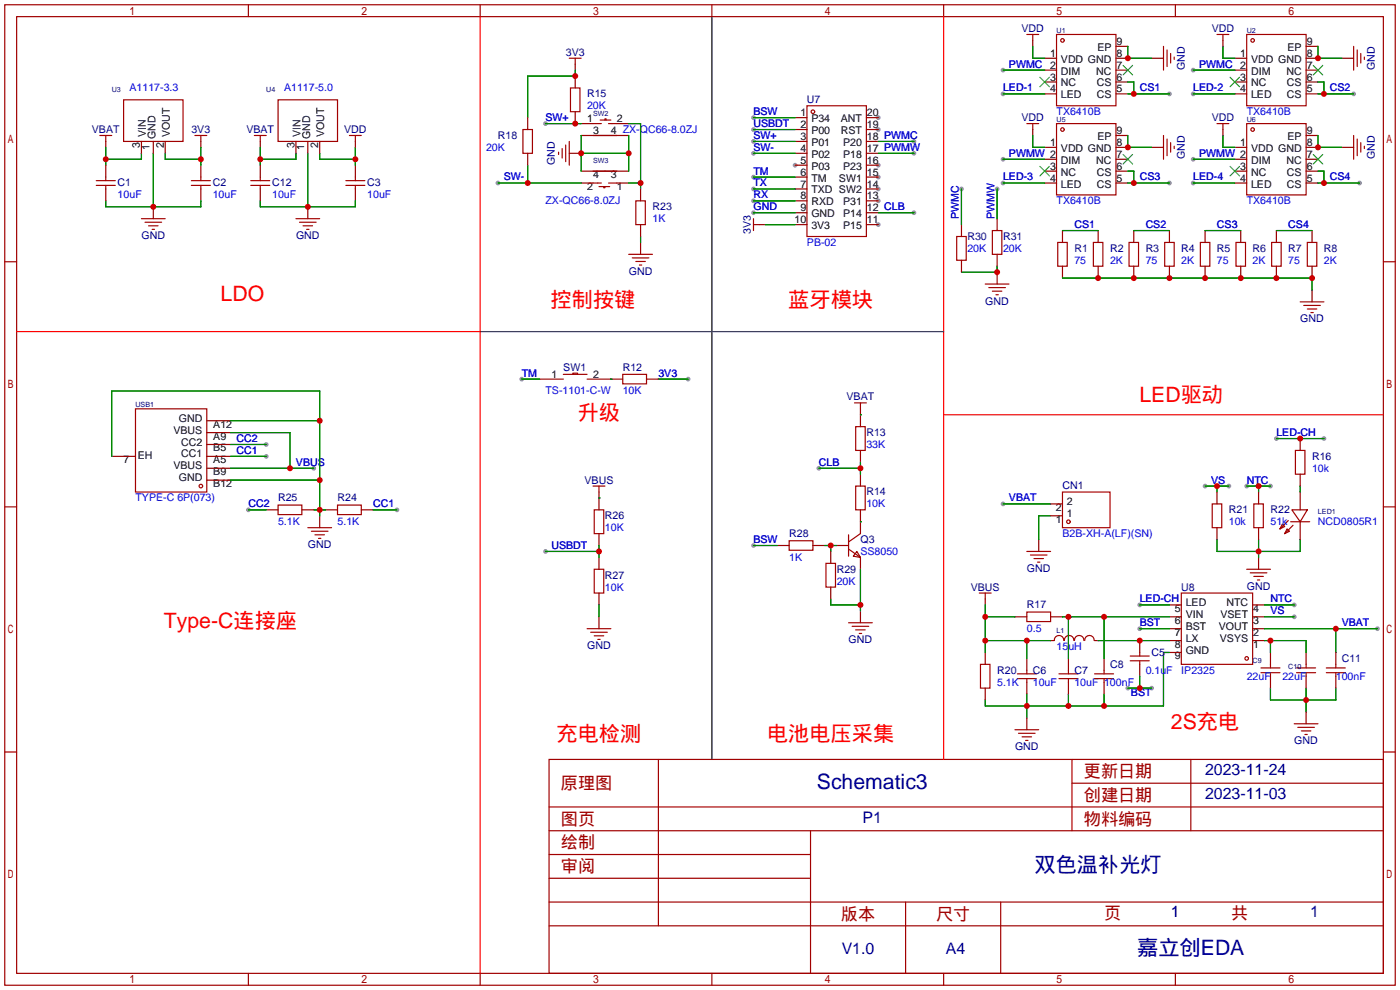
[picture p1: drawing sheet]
<svg xmlns="http://www.w3.org/2000/svg" width="299mm" height="212mm" viewBox="0 0 299 212" stroke-linecap="round" stroke-linejoin="round" font-family="sans-serif">
<g fill="#999">
<circle cx="169.9" cy="35.3" r=".51"/>
<circle cx="187.7" cy="48" r=".51"/>
<circle cx="187.7" cy="42.9" r=".51"/>
<circle cx="187.7" cy="40.4" r=".51"/>
<circle cx="187.7" cy="37.8" r=".51"/>
<circle cx="187.7" cy="35.3" r=".51"/>
<circle cx="187.7" cy="27.7" r=".51"/>
<circle cx="187.7" cy="25.1" r=".51"/>
<circle cx="214.4" cy="15" r=".51"/>
<circle cx="214.4" cy="20.1" r=".51"/>
<circle cx="249.9" cy="20.1" r=".51"/>
<circle cx="255" cy="15" r=".51"/>
<circle cx="255" cy="20.1" r=".51"/>
<circle cx="289.3" cy="20.1" r=".51"/>
<circle cx="214.4" cy="34" r=".51"/>
<circle cx="214.4" cy="39.1" r=".51"/>
<circle cx="249.9" cy="39.1" r=".51"/>
<circle cx="255" cy="34" r=".51"/>
<circle cx="255" cy="39.1" r=".51"/>
<circle cx="290.6" cy="39.1" r=".51"/>
<circle cx="276.6" cy="129.3" r=".51"/>
<circle cx="276.6" cy="131.8" r=".51"/>
<circle cx="294.4" cy="134.4" r=".51"/>
<circle cx="266.4" cy="103.9" r=".51"/>
<circle cx="271.5" cy="103.9" r=".51"/>
<circle cx="257.6" cy="103.9" r=".51"/>
<circle cx="262.6" cy="103.9" r=".51"/>
<circle cx="243.6" cy="129.3" r=".51"/>
<circle cx="243.6" cy="134.4" r=".51"/>
<circle cx="241" cy="147.1" r=".51"/>
<circle cx="246.1" cy="147.1" r=".51"/>
<circle cx="272.8" cy="93.7" r=".51"/>
<circle cx="283" cy="93.7" r=".51"/>
<circle cx="67.1" cy="100.1" r=".51"/>
<circle cx="161" cy="40.4" r=".51"/>
<circle cx="161" cy="42.9" r=".51"/>
<circle cx="161" cy="45.5" r=".51"/>
<circle cx="161" cy="37.8" r=".51"/>
<circle cx="111.5" cy="81" r=".51"/>
<circle cx="147.1" cy="81" r=".51"/>
<circle cx="195.3" cy="45.5" r=".51"/>
<circle cx="195.3" cy="32.8" r=".51"/>
<circle cx="195.3" cy="30.2" r=".51"/>
<circle cx="175" cy="100.1" r=".51"/>
<circle cx="161" cy="27.7" r=".51"/>
<circle cx="161" cy="30.2" r=".51"/>
<circle cx="161" cy="32.8" r=".51"/>
<circle cx="106.4" cy="39.1" r=".51"/>
<circle cx="116.6" cy="26.4" r=".51"/>
<circle cx="214.4" cy="107.7" r=".51"/>
<circle cx="161" cy="25.1" r=".51"/>
<circle cx="56.9" cy="95" r=".51"/>
<circle cx="56.9" cy="97.5" r=".51"/>
<circle cx="84.8" cy="109" r=".51"/>
<circle cx="116.6" cy="117.9" r=".51"/>
<circle cx="161" cy="116.6" r=".51"/>
<circle cx="53.1" cy="109" r=".51"/>
<circle cx="213.1" cy="40.4" r=".51"/>
<circle cx="205.5" cy="40.4" r=".51"/>
</g>
<g fill="none" stroke="#a10000" stroke-width=".25">
<path d="M1 1h297.2v209.6h-297.2zM3.6 3.6h292.1v204.4h-292.1zM53.1 1v2.6M102.6 1v2.6M121.7 12.4h2.5M121.9 18.8h2.1v5.1h-2.1zM122.9 12.4v1.3M152.1 1v2.6M201.7 1v2.6M219.5 7.4h2.5M220.7 7.4v1.2M225.8 7.4h12.7v15.2h-12.7z"/>
<path d="M248.7 9.9v5.1M249.4 10.7v3.5M250.2 11.4v2.1M251 12.2v.5M251.2 1v2.6M260.1 7.4h2.5M261.4 7.4v1.2M266.4 7.4h12.7v15.2h-12.7zM289.3 9.9v5.1M290.1 10.7v3.5M290.8 11.4v2.1M291.6 12.2v.5"/>
<path d="M20.6 39.6h4M20.6 38.6h4M21.3 29h2.6M22.6 29v1.2M22.6 37.8v.8M22.6 39.6v.8M26.4 21.3h12.7v8.9h-12.7zM40.9 39.6h4.1M40.9 38.6h4.1M41.7 29h2.5M42.9 29v1.2M42.9 37.8v.8"/>
<path d="M42.9 39.6v.8M53.6 39.6h4.1M53.6 38.6h4.1M54.4 29h2.5M55.6 29v1.2M55.6 37.8v.8M55.6 39.6v.8M59.4 21.3h12.7v8.9h-12.7zM73.9 39.6h4.1M73.9 38.6h4.1M74.7 29h2.5M75.9 29v1.2"/>
<path d="M75.9 37.8v.8M75.9 39.6v.8M111.8 27.7h2v5.1h-2zM119.4 32.5v.5M120.1 31.8v2M120.9 31v3.5M121.7 30.2v5.1M126.7 29h5.1M126.7 26.4h1.8M126.7 36.6h5.1M126.7 39.1h1.8M128 39.9h2.3"/>
<path d="M128.3 25.7h2.3M129 39.9v.2h.3v-.2M129.3 25.7v-.3h.2v.3M130 26.4h1.8M130 39.1h1.8M172.5 22.6h12.7v27.9h-12.7zM219.5 26.4h2.5M220.7 26.4v1.3M225.8 26.4h12.7v15.3h-12.7zM248.7 29v5M249.4 29.7v3.6M250.2 30.5v2"/>
<path d="M251 31.2v.6M260.1 26.4h2.5M261.4 26.4v1.3M266.4 26.4h12.7v15.3h-12.7zM289.3 29v5M290.1 29.7v3.6M290.8 30.5v2M291.6 31.2v.6M1 55.9h2.6M30.2 46.7h5.1M31 47.5h3.5M31.7 48.3h2.1"/>
<path d="M32.5 49h.5M63.2 46.7h5.1M64 47.5h3.6M64.8 48.3h2M65.5 49h.5M134.4 54.4h5M135.1 55.1h3.6M135.9 42.9h2v5.1h-2zM135.9 55.9h2M136.7 56.6h.5M161 46.7v2.6M161 48h1.3"/>
<path d="M204.5 50.5h2v5.1h-2zM212.1 49.3h2v5.1h-2zM226.1 51.8h2v5.1h-2zM233.7 51.8h2v5.1h-2zM241.3 51.8h2v5.1h-2zM248.9 51.8h2.1v5.1h-2.1zM256.5 51.8h2.1v5.1h-2.1zM264.2 51.8h2v5.1h-2zM271.8 51.8h2v5.1h-2zM279.4 51.8h2v5.1h-2zM295.7 55.9h2.5M210.6 60.7h5"/>
<path d="M211.3 61.5h3.6M212.1 62.2h2M212.9 63h.5M277.9 64.5h5.1M278.6 65.3h3.6M279.4 66h2M280.2 66.8h.5M29 87.4h15.2v17.8h-15.2zM120.4 80h5.1M122.4 80v-.2h1v.2M133.1 80h5.1v2h-5.1zM182.6 86.1h2.6"/>
<path d="M182.9 91.2h2v5.1h-2zM183.9 86.1v1.3M276.9 96.3h2v5h-2zM1 108.3h2.6M59.4 107.9h5.1v2.1h-5.1zM65.8 112.8h5.1M66.5 113.5h3.6M67.3 114.3h2M68.1 115.1h.5M72.1 107.9h5.1v2.1h-5.1zM126.7 103.9h2.6M127 109h2v5h-2z"/>
<path d="M128 103.9v1.3M168.7 115.6h5v2h-5zM181.4 117.3l2.5 1.8M181.4 114.3v4.6M182.9 103.9h2v5.1h-2zM183.1 117.9l.8 1.2-1.5-.2zM183.9 114l-2.5 1.8M219.5 117.9h5M220.2 118.6h3.6M221 119.4h2M227.1 105.2h10.1v7.6h-10.1zM259.1 107.7h2v5.1h-2z"/>
<path d="M268 107.7h2v5.1h-2zM274.1 112l.5 .5-1 .5zM275.1 113l.5 .5-1 .5zM275.3 111.3l-1.7 1.7M275.8 111.5h4.1M276.1 109h3.3l-1.5 2.5zM276.4 112.3l-1.8 1.7M295.7 108.3h2.5M125.5 134.4h5.1M126.2 135.1h3.6M127 121.7h2v5h-2zM127 135.9h2"/>
<path d="M127.8 136.7h.5M176.5 120.4h2.1v5.1h-2.1zM181.4 133.1h5M182.1 133.9h3.6M182.9 134.6h2M183.6 135.4h.5M209.3 126.7h2.5M210.6 126.7v1.3M219.5 130.8h5v2h-5zM221.7 120.1h.5M225.3 136.9a1.01 1.01 0 0 1 1-1.1 1.01 1.01 0 0 1 1.1 1.1M227.5 136.9a1.01 1.01 0 0 1 1-1.1 1.01 1.01 0 0 1 1 1.1"/>
<path d="M229.6 136.9a1.01 1.01 0 0 1 1-1.1 1.01 1.01 0 0 1 1.1 1.1M231.8 136.9a1.01 1.01 0 0 1 1-1.1 1.01 1.01 0 0 1 1 1.1M243.6 139.4v.8M252.5 126.7h15.2v15.3h-15.2zM266.4 121.7h5.1M267.2 122.4h3.6M268 123.2h2M268.7 124h.5M209.5 142h2.1v5.1h-2.1zM216.9 156h5.1M217.4 145h4.1M217.4 144h4.1"/>
<path d="M217.7 156.7h3.5M218.4 157.5h2.1M219.2 158.2h.5M219.5 143.3v.7M219.5 145v.8M226.3 145h4.1M226.3 144h4.1M228.3 143.3v.7M228.3 145v.8M233.9 145h4.1M233.9 144h4.1M236 143.3v.7"/>
<path d="M236 145v.8M241.6 140.2h4M241.6 141.2h4M243.6 141.2v.8M269.5 143.8h4.1M269.5 142.7h4.1M271.5 142v.7M271.5 143.8v.7M276.6 154.7h5.1M277.1 143.8h4.1M277.1 142.7h4.1M277.4 155.4h3.5"/>
<path d="M278.1 156.2h2.1M278.9 157h.5M279.1 142v.7M279.1 143.8v.7M283.5 143.8h4M283.5 142.7h4M285.5 142v.7M285.5 143.8v.7M1 160.7h2.6M117.3 162.3h178.4v45.7h-178.4zM117.3 177.5h178.4M117.3 172.5h178.4"/>
<path d="M140.7 162.3v35.6M173.2 177.5v30.5M229.1 162.3v15.2M229.1 167.4h66.6M254.5 162.3v15.2M295.7 160.7h2.5M117.3 182.6h55.9M117.3 197.9h178.4M117.3 192.8h178.4M117.3 187.7h55.9M193.5 192.8v15.2M213.9 192.8v15.2"/>
<path d="M53.1 208v2.6M102.6 208v2.6M152.1 208v2.6M201.7 208v2.6M251.2 208v2.6"/>
<circle cx="227.1" cy="8.6" r=".38"/>
<circle cx="267.7" cy="8.6" r=".38"/>
<circle cx="173.7" cy="23.9" r=".38"/>
<circle cx="227.1" cy="27.7" r=".38"/>
<circle cx="267.7" cy="27.7" r=".38"/>
<circle cx="42.9" cy="103.9" r=".38"/>
<circle cx="228.3" cy="111.5" r=".38"/>
<circle cx="266.4" cy="140.7" r=".38"/>
</g>
<g fill="none" stroke="#870000" stroke-width=".25">
<path d="M122.9 13.7v1.3M122.9 16.3v2.5M220.7 8.6v1.3M223.3 12.4h2.5M223.3 15h2.5M223.3 17.5h2.5M238.5 12.4h2.5M238.5 15h2.5M238.5 17.5h2.5M238.5 9.9h2.5M246.1 12.4h2.6M261.4 8.6v1.3"/>
<path d="M263.9 12.4h2.5M263.9 15h2.5M263.9 17.5h2.5M279.1 12.4h2.6M279.1 15h2.6M279.1 17.5h2.6M279.1 9.9h2.6M286.8 12.4h2.5M22.6 30.2v1.3M22.6 35.3v2.5M30.2 30.2v2.6M32.8 30.2v2.6"/>
<path d="M35.3 30.2v2.6M42.9 30.2v1.3M42.9 35.3v2.5M55.6 30.2v1.3M55.6 35.3v2.5M63.2 30.2v2.6M65.8 30.2v2.6M68.3 30.2v2.6M75.9 30.2v1.3M75.9 35.3v2.5M112.8 25.1v2.6M112.8 32.8v2.5"/>
<path d="M121.7 32.8h2.5M122.9 23.9v2.5M124.2 36.6h10.2M124.2 39.1h2.5M124.2 29h10.2M124.2 26.4h2.5M131.8 39.1h2.6M131.8 26.4h2.6M169.9 25.1h2.6M169.9 27.7h2.6M169.9 30.2h2.6M169.9 32.8h2.6"/>
<path d="M169.9 35.3h2.6M169.9 37.8h2.6M185.2 25.1h2.5M185.2 27.7h2.5M185.2 30.2h2.5M185.2 32.8h2.5M185.2 35.3h2.5M185.2 37.8h2.5M220.7 27.7v1.3M223.3 20.1h2.5M223.3 31.5h2.5M223.3 34h2.5"/>
<path d="M223.3 36.6h2.5M223.3 39.1h2.5M238.5 20.1h2.5M238.5 31.5h2.5M238.5 34h2.5M238.5 36.6h2.5M238.5 39.1h2.5M238.5 29h2.5M246.1 31.5h2.6M261.4 27.7v1.3M263.9 20.1h2.5M263.9 31.5h2.5"/>
<path d="M263.9 34h2.5M263.9 36.6h2.5M263.9 39.1h2.5M279.1 20.1h2.6M279.1 31.5h2.6M279.1 34h2.6M279.1 36.6h2.6M279.1 39.1h2.6M279.1 29h2.6M286.8 31.5h2.5M22.6 40.4v2.5M32.8 44.2v2.5"/>
<path d="M42.9 40.4v2.5M55.6 40.4v2.5M65.8 44.2v2.5M75.9 40.4v2.5M136.9 40.4v2.5M136.9 48v2.5M136.9 51.8v2.6M162.3 48h1.3M169.9 40.4h2.6M169.9 42.9h2.6M169.9 45.5h2.6M169.9 48h2.6"/>
<path d="M185.2 40.4h2.5M185.2 42.9h2.5M185.2 45.5h2.5M185.2 48h2.5M205.5 48v2.5M205.5 55.6v2.6M213.1 46.7v2.6M213.1 54.4v2.5M213.1 58.2v2.5M227.1 49.3v2.5M227.1 56.9v2.5M234.7 49.3v2.5"/>
<path d="M234.7 56.9v2.5M242.3 49.3v2.5M242.3 56.9v2.5M249.9 49.3v2.5M249.9 56.9v2.5M257.6 49.3v2.5M257.6 56.9v2.5M265.2 49.3v2.5M265.2 56.9v2.5M272.8 49.3v2.5M272.8 56.9v2.5M280.4 49.3v2.5"/>
<path d="M280.4 56.9v2.5M280.4 62v2.5M23.9 97.5h5.1M44.2 97.5h5.1M44.2 89.9h5.1M44.2 92.5h5.1M44.2 95h5.1M115.3 81h5.1M125.5 81h7.6M138.2 81h2.5M183.9 87.4v3.8M183.9 96.3v2.5"/>
<path d="M277.9 93.7v2.6M44.2 100.1h5.1M44.2 102.6h5.1M56.9 109h2.5M64.5 109h2.6M68.3 110.2v2.6M69.6 109h2.5M77.2 109h2.6M128 105.2v3.8M128 114v2.6M128 119.1v2.6M166.1 116.6h2.6"/>
<path d="M173.7 116.6h2.6M177.5 117.9v2.5M178.8 116.6h2.6M183.9 101.3v2.6M183.9 109v5M183.9 119.1v2.6M222 115.3v2.6M224.5 110.2h2.6M224.5 107.7h2.6M260.1 105.2v2.5M260.1 112.8v2.5M269 105.2v2.5"/>
<path d="M269 112.8v2.5M269 119.1v2.6M277.9 101.3v2.6M277.9 105.2v3.8M277.9 111.5v3.8M128 126.7v2.6M128 131.8v2.6M177.5 125.5v2.5M183.9 130.6v2.5M210.6 128v1.3M210.6 139.4v2.6M216.9 131.8h2.6"/>
<path d="M224.5 136.9h.8M224.5 131.8h2.6M233.9 136.9h.8M243.6 136.9v2.5M249.9 136.9h2.6M249.9 134.4h2.6M249.9 131.8h2.6M249.9 129.3h2.6M249.9 139.4h2.6M267.7 136.9h2.6M267.7 134.4h2.6M267.7 131.8h2.6"/>
<path d="M267.7 129.3h2.6M271.5 139.4v2.6M279.1 139.4v2.6M285.5 139.4v2.6M210.6 147.1v2.5M219.5 140.7v2.6M219.5 145.8v2.5M219.5 153.4v2.6M228.3 140.7v2.6M228.3 145.8v2.5M236 140.7v2.6M236 145.8v2.5"/>
<path d="M243.6 142v2.5M271.5 144.5v2.6M279.1 144.5v2.6M279.1 152.1v2.6M285.5 144.5v2.6"/>
</g>
<g fill="none" stroke="#3c3" stroke-width=".25">
<path d="M222.2 16.5l2.1 2M224.3 16.5l-2.1 2M240 14l2.1 2M242.1 14l-2.1 2M262.9 16.5l2 2M264.9 16.5l-2 2M280.7 14l2 2M282.7 14l-2 2M222.2 35.6l2.1 2M224.3 35.6l-2.1 2M240 33l2.1 2.1M242.1 33l-2.1 2.1"/>
<path d="M262.9 35.6l2 2M264.9 35.6l-2 2M280.7 33l2 2.1M282.7 33l-2 2.1"/>
</g>
<g fill="none" stroke="#008700" stroke-width=".25">
<path d="M122.9 15v1.3h-10.1v8.8M214.4 15h8.9M220.7 9.9v2.5h2.6M241 9.9v2.5h5.1M241 17.5h1.3v2.6M255 15h8.9M261.4 9.9v2.5h2.5M281.7 9.9v2.5h5.1M281.7 17.5h1.3v2.6M22.6 31.5v3.8M30.2 32.8v1.2h-7.6M32.8 32.8v11.4"/>
<path d="M35.3 32.8v1.2h7.6M42.9 31.5v3.8M55.6 31.5v3.8M63.2 32.8v1.2h-7.6M65.8 32.8v11.4M68.3 32.8v1.2h7.6M75.9 31.5v3.8M106.4 39.1h17.8M112.8 35.3v3.8M116.6 26.4h7.6M124.2 32.8h10.2M124.2 29v7.6"/>
<path d="M134.4 39.1h2.5M134.4 26.4h2.5v14M134.4 29v7.6M161 37.8h8.9M161 32.8h8.9M161 30.2h8.9M161 27.7h8.9M161 25.1h8.9M187.7 32.8h7.6M187.7 30.2h7.6M214.4 34h8.9M214.4 20.1h8.9"/>
<path d="M214.4 39.1h8.9M220.7 29v2.5h2.6M241 29v2.5h5.1M241 20.1h8.9M241 36.6h1.3v2.5M241 39.1h8.9M255 34h8.9M255 20.1h8.9M255 39.1h8.9M261.4 29v2.5h2.5M281.7 20.1h7.6M281.7 29v2.5h5.1"/>
<path d="M281.7 36.6h1.3v2.5M281.7 39.1h8.9M22.6 42.9v1.3h20.3v-1.3M55.6 42.9v1.3h20.3v-1.3M136.9 50.5v1.3M161 40.4h8.9M161 42.9h8.9M161 45.5h8.9M163.6 48h6.3M187.7 45.5h7.6M205.5 40.4v7.6M213.1 40.4v6.3"/>
<path d="M213.1 56.9v1.3h-7.6M227.1 59.4h53.3v2.6M227.1 49.3h7.6M242.3 49.3h7.6M257.6 49.3h7.6M272.8 49.3h7.6M23.9 97.5v-13.9h44.4v26.6M49.3 92.5h12.7v7.6M49.3 95h7.6M49.3 97.5h7.6M49.3 89.9h19M111.5 81h3.8"/>
<path d="M130.6 81h.1M140.7 81h6.4M183.9 88.6h.1M183.9 98.8v2.5M272.8 93.7h10.2M49.3 100.1h17.8M49.3 102.6h19M53.1 109h3.8M67.1 109h2.5M79.8 109h5M116.6 117.9h11.4M128 106.4h.1"/>
<path d="M128 116.6v2.5M161 116.6h5.1M175 100.1h8.9M176.3 116.6h2.5M177.5 116.6v1.3M183.9 111.5h.1M214.4 107.7h10.1M224.5 110.2h-2.5v5.1M257.6 103.9h5M260.1 103.9v1.3M260.1 115.3v2.6h17.8v-2.6M266.4 103.9h5.1"/>
<path d="M269 103.9v1.3M269 115.3v3.8M277.9 103.9v1.3M128 129.3v2.5M177.5 128v1.3h6.4M183.9 121.7v8.9M210.6 129.3v10.1M210.6 131.8h6.3M210.6 136.9h13.9M219.5 136.9v3.8M227.1 131.8h22.8M228.3 131.8v8.9"/>
<path d="M234.7 136.9h15.2M236 131.8v8.9M243.6 129.3h6.3M243.6 134.4h6.3M249.9 139.4h-1.2v11.5h-38.1v-1.3M270.3 129.3h6.3M270.3 131.8h6.3M270.3 134.4h24.1M270.3 136.9h8.8v2.5M271.5 136.9v2.5M285.5 134.4v5M219.5 148.3v5.1"/>
<path d="M228.3 148.3v2.6M236 148.3v2.6M241 147.1h5.1M243.6 144.5v2.6M271.5 147.1v2.5h14v-2.5M279.1 147.1v5"/>
</g>
<path d="M102.6 3.6v204.4M201.7 3.6v158.7M3.6 70.9h99M201.7 88.6h94" fill="none" stroke="#f00" stroke-width=".25"/>
<path d="M152.1 3.6v158.7M102.6 70.9h99.1" fill="none" stroke="#000" stroke-width=".25"/>
<g fill="#c00">
<circle cx="22.6" cy="34" r=".63"/>
<circle cx="32.8" cy="44.2" r=".63"/>
<circle cx="42.9" cy="34" r=".63"/>
<circle cx="241" cy="12.4" r=".63"/>
<circle cx="242.3" cy="20.1" r=".63"/>
<circle cx="234.7" cy="59.4" r=".63"/>
<circle cx="242.3" cy="59.4" r=".63"/>
<circle cx="249.9" cy="59.4" r=".63"/>
<circle cx="257.6" cy="59.4" r=".63"/>
<circle cx="265.2" cy="59.4" r=".63"/>
<circle cx="272.8" cy="59.4" r=".63"/>
<circle cx="280.4" cy="59.4" r=".63"/>
<circle cx="281.7" cy="12.4" r=".63"/>
<circle cx="283" cy="20.1" r=".63"/>
<circle cx="241" cy="31.5" r=".63"/>
<circle cx="242.3" cy="39.1" r=".63"/>
<circle cx="281.7" cy="31.5" r=".63"/>
<circle cx="283" cy="39.1" r=".63"/>
<circle cx="55.6" cy="34" r=".63"/>
<circle cx="65.8" cy="44.2" r=".63"/>
<circle cx="75.9" cy="34" r=".63"/>
<circle cx="219.5" cy="150.9" r=".63"/>
<circle cx="228.3" cy="150.9" r=".63"/>
<circle cx="236" cy="150.9" r=".63"/>
<circle cx="269" cy="117.9" r=".63"/>
<circle cx="285.5" cy="134.4" r=".63"/>
<circle cx="269" cy="103.9" r=".63"/>
<circle cx="260.1" cy="103.9" r=".63"/>
<circle cx="279.1" cy="149.6" r=".63"/>
<circle cx="243.6" cy="136.9" r=".63"/>
<circle cx="210.6" cy="131.8" r=".63"/>
<circle cx="210.6" cy="136.9" r=".63"/>
<circle cx="219.5" cy="136.9" r=".63"/>
<circle cx="243.6" cy="147.1" r=".63"/>
<circle cx="277.9" cy="93.7" r=".63"/>
<circle cx="62" cy="100.1" r=".63"/>
<circle cx="236" cy="131.8" r=".63"/>
<circle cx="228.3" cy="131.8" r=".63"/>
<circle cx="183.9" cy="100.1" r=".63"/>
<circle cx="271.5" cy="136.9" r=".63"/>
<circle cx="122.9" cy="16.3" r=".63"/>
<circle cx="112.8" cy="39.1" r=".63"/>
<circle cx="122.9" cy="26.4" r=".63"/>
<circle cx="183.9" cy="129.3" r=".63"/>
<circle cx="136.9" cy="39.1" r=".63"/>
<circle cx="124.2" cy="32.8" r=".63"/>
<circle cx="134.4" cy="32.8" r=".63"/>
<circle cx="68.3" cy="89.9" r=".63"/>
<circle cx="68.3" cy="102.6" r=".63"/>
<circle cx="68.3" cy="109" r=".63"/>
<circle cx="128" cy="117.9" r=".63"/>
<circle cx="177.5" cy="116.6" r=".63"/>
<circle cx="213.1" cy="58.2" r=".63"/>
</g>
<g font-size="4.5" fill="#f00">
<text x="47.2" y="64.4">LDO</text>
<text x="117.7" y="65.7">控制按键</text>
<text x="168.5" y="65.7">蓝牙模块</text>
<text x="123.5" y="89.8">升级</text>
<text x="243.5" y="86">LED驱动</text>
<text x="35" y="134.3">Type-C连接座</text>
<text x="250.2" y="155.9">2S充电</text>
<text x="118.9" y="158.4">充电检测</text>
<text x="163.9" y="158.4">电池电压采集</text>
</g>
<g font-size="4.5" fill="#000080">
<text x="174.6" y="168.6">Schematic3</text>
<text x="221.1" y="186.3">双色温补光灯</text>
<text x="243" y="204.1">嘉立创EDA</text>
</g>
<g font-size="3.7" fill="#a00000">
<text x="231.6" y="166.1">更新日期</text>
<text x="119.9" y="168.6">原理图</text>
<text x="231.6" y="171.2">创建日期</text>
<text x="119.9" y="176.3">图页</text>
<text x="231.6" y="176.3">物料编码</text>
<text x="119.9" y="181.3">绘制</text>
<text x="119.9" y="186.4">审阅</text>
<text x="179.7" y="196.6">版本</text>
<text x="200" y="196.6">尺寸</text>
<text x="236" y="196.3">页</text>
<text x="263.1" y="196.3">共</text>
</g>
<g font-size="3.4" fill="#000080">
<text x="257.6" y="165.7">2023-11-24</text>
<text x="257.6" y="170.8">2023-11-03</text>
<text x="184.4" y="175.9">P1</text>
<text x="250.3" y="196">1</text>
<text x="280" y="196">1</text>
<text x="179.9" y="203.8">V1.0</text>
<text x="202.1" y="203.8">A4</text>
</g>
<g font-size="2.3" fill="#000080">
<text x="120.9" y="11.9">3V3</text>
<text x="218.3" y="6.8">VDD</text>
<text x="259" y="6.8">VDD</text>
<text x="253.2" y="15" transform="rotate(-90 253.2 15)">GND</text>
<text x="293.8" y="15" transform="rotate(-90 293.8 15)">GND</text>
<text x="125.5" y="20.8">R15</text>
<text x="172.5" y="22.1">U7</text>
<text x="19.6" y="28.4">VBAT</text>
<text x="40.9" y="28.4">3V3</text>
<text x="52.7" y="28.4">VBAT</text>
<text x="73.6" y="28.4">VDD</text>
<text x="106.4" y="29.7">R18</text>
<text x="218.3" y="25.9">VDD</text>
<text x="259" y="25.9">VDD</text>
<text x="118.6" y="35.3" transform="rotate(-90 118.6 35.3)">GND</text>
<text x="253.2" y="34" transform="rotate(-90 253.2 34)">GND</text>
<text x="293.8" y="34" transform="rotate(-90 293.8 34)">GND</text>
<text x="25.1" y="39.8">C1</text>
<text x="45.5" y="39.8">C2</text>
<text x="58.2" y="39.8">C12</text>
<text x="78.5" y="39.8">C3</text>
<text x="139.4" y="44.9">R23</text>
<text x="30.2" y="51.1">GND</text>
<text x="63.3" y="51.1">GND</text>
<text x="160.5" y="50" transform="rotate(-90 160.5 50)">3V3</text>
<text x="206.8" y="51.3">R30</text>
<text x="214.4" y="51.3">R31</text>
<text x="229.6" y="53.8">R1</text>
<text x="237.2" y="53.8">R2</text>
<text x="244.9" y="53.8">R3</text>
<text x="252.5" y="53.8">R4</text>
<text x="260.1" y="53.8">R5</text>
<text x="267.7" y="53.8">R6</text>
<text x="275.3" y="53.8">R7</text>
<text x="283" y="53.8">R8</text>
<text x="134.4" y="58.8">GND</text>
<text x="210.6" y="65.1">GND</text>
<text x="277.9" y="68.9">GND</text>
<text x="120.4" y="79.2">SW1</text>
<text x="133.1" y="79.2">R12</text>
<text x="180.9" y="85.6">VBAT</text>
<text x="185.2" y="93.2">R13</text>
<text x="280.4" y="98.3">R16</text>
<text x="59.4" y="107.2">R25</text>
<text x="72.1" y="107.2">R24</text>
<text x="124.9" y="103.3">VBUS</text>
<text x="185.2" y="105.9">R14</text>
<text x="227.1" y="104.6">CN1</text>
<text x="129.3" y="111">R26</text>
<text x="262.6" y="109.7">R21</text>
<text x="271.5" y="109.7">R22</text>
<text x="65.8" y="117.2">GND</text>
<text x="168.7" y="114.8">R28</text>
<text x="183.9" y="116">Q3</text>
<text x="129.3" y="123.7">R27</text>
<text x="178.8" y="122.4">R29</text>
<text x="219.5" y="122.3">GND</text>
<text x="207.5" y="126.2">VBUS</text>
<text x="219.5" y="130">R17</text>
<text x="252.5" y="126.2">U8</text>
<text x="266.5" y="126.1">GND</text>
<text x="181.4" y="137.5">GND</text>
<text x="125.5" y="138.8">GND</text>
<text x="213.1" y="144">R20</text>
<text x="220.7" y="144">C6</text>
<text x="229.6" y="144">C7</text>
<text x="237.2" y="142.7">C8</text>
<text x="246.1" y="140.2">C5</text>
<text x="286.8" y="141.4">C11</text>
<text x="216.9" y="160.4">GND</text>
<text x="276.6" y="159.1">GND</text>
</g>
<g font-size="2.3">
<text x="234.5" y="10.9">EP</text>
<text x="238.6" y="9.6">9</text>
<text x="275.2" y="10.9">EP</text>
<text x="279.3" y="9.6">9</text>
<text x="224.4" y="12.1">1</text>
<text x="224.4" y="14.7">2</text>
<text x="224.4" y="17.2">3</text>
<text x="226.7" y="13.4">VDD GND</text>
<text x="226.7" y="15.9">DIM</text>
<text x="234.3" y="15.9">NC</text>
<text x="238.6" y="17.2">6</text>
<text x="238.6" y="14.7">7</text>
<text x="238.6" y="12.1">8</text>
<text x="265.1" y="12.1">1</text>
<text x="265.1" y="14.7">2</text>
<text x="265.1" y="17.2">3</text>
<text x="267.4" y="13.4">VDD GND</text>
<text x="267.4" y="15.9">DIM</text>
<text x="274.9" y="15.9">NC</text>
<text x="279.3" y="17.2">6</text>
<text x="279.3" y="14.7">7</text>
<text x="279.3" y="12.1">8</text>
<text x="224.4" y="19.8">4</text>
<text x="226.7" y="18.5">NC</text>
<text x="226.7" y="21">LED</text>
<text x="234.4" y="21">CS</text>
<text x="234.4" y="18.5">CS</text>
<text x="238.6" y="19.8">5</text>
<text x="265.1" y="19.8">4</text>
<text x="267.4" y="18.5">NC</text>
<text x="267.4" y="21">LED</text>
<text x="275.1" y="21">CS</text>
<text x="275.1" y="18.5">CS</text>
<text x="279.3" y="19.8">5</text>
<text x="31.2" y="29.3" transform="rotate(-90 31.2 29.3)">VIN</text>
<text x="33.2" y="29.8" transform="rotate(-90 33.2 29.8)">GND</text>
<text x="36.3" y="29.3" transform="rotate(-90 36.3 29.3)">VOUT</text>
<text x="64.2" y="29.3" transform="rotate(-90 64.2 29.3)">VIN</text>
<text x="66.3" y="29.8" transform="rotate(-90 66.3 29.8)">GND</text>
<text x="69.3" y="29.3" transform="rotate(-90 69.3 29.3)">VOUT</text>
<text x="125.5" y="26.1">1</text>
<text x="126.8" y="28.6">3</text>
<text x="130.6" y="28.6">4 ZX-QC66-8.0ZJ</text>
<text x="131.8" y="26.1">2</text>
<text x="171.1" y="24.8">1</text>
<text x="171.1" y="27.4">2</text>
<text x="171.1" y="29.9">3</text>
<text x="173.4" y="26.1">P34</text>
<text x="173.4" y="28.6">P00</text>
<text x="179.7" y="28.6">RST</text>
<text x="179.7" y="26.1">ANT</text>
<text x="185.3" y="29.9">18 PWMC</text>
<text x="185.3" y="27.4">19</text>
<text x="185.3" y="24.8">20</text>
<text x="234.5" y="29.9">EP</text>
<text x="238.6" y="28.6">9</text>
<text x="275.2" y="29.9">EP</text>
<text x="279.3" y="28.6">9</text>
<text x="29.9" y="31.6" transform="rotate(-90 29.9 31.6)">3</text>
<text x="32" y="32.1" transform="rotate(-90 32 32.1)">1</text>
<text x="35" y="31.6" transform="rotate(-90 35 31.6)">2</text>
<text x="62.9" y="31.6" transform="rotate(-90 62.9 31.6)">3</text>
<text x="65" y="32.1" transform="rotate(-90 65 32.1)">1</text>
<text x="68" y="31.6" transform="rotate(-90 68 31.6)">2</text>
<text x="171.1" y="32.5">4</text>
<text x="171.1" y="35">5</text>
<text x="173.4" y="31.2">P01</text>
<text x="173.4" y="33.7">P02</text>
<text x="180.2" y="33.7">P18</text>
<text x="180.2" y="31.2">P20</text>
<text x="185.3" y="35">16</text>
<text x="185.3" y="32.5">17 PWMW</text>
<text x="224.4" y="31.2">1</text>
<text x="226.7" y="32.5">VDD GND</text>
<text x="226.7" y="35">DIM</text>
<text x="234.3" y="35">NC</text>
<text x="238.6" y="33.7">7</text>
<text x="238.6" y="31.2">8</text>
<text x="265.1" y="31.2">1</text>
<text x="267.4" y="32.5">VDD GND</text>
<text x="267.4" y="35">DIM</text>
<text x="274.9" y="35">NC</text>
<text x="279.3" y="33.7">7</text>
<text x="279.3" y="31.2">8</text>
<text x="125.5" y="40.6">2</text>
<text x="126.8" y="38.1">4</text>
<text x="130.6" y="38.1">3</text>
<text x="131.8" y="40.6">1</text>
<text x="171.1" y="37.5">6</text>
<text x="171.1" y="40.1">7</text>
<text x="173.4" y="36.3">P03</text>
<text x="173.4" y="38.8">TM</text>
<text x="173.4" y="41.3">TXD SW2</text>
<text x="179.3" y="38.8">SW1</text>
<text x="180.2" y="36.3">P23</text>
<text x="185.3" y="40.1">14</text>
<text x="185.3" y="37.5">15</text>
<text x="224.4" y="36.3">3</text>
<text x="224.4" y="38.8">4</text>
<text x="226.7" y="37.5">NC</text>
<text x="226.7" y="40.1">LED</text>
<text x="234.4" y="40.1">CS</text>
<text x="234.4" y="37.5">CS</text>
<text x="238.6" y="38.8">5</text>
<text x="238.6" y="36.3">6</text>
<text x="265.1" y="36.3">3</text>
<text x="265.1" y="38.8">4</text>
<text x="267.4" y="37.5">NC</text>
<text x="267.4" y="40.1">LED</text>
<text x="275.1" y="40.1">CS</text>
<text x="275.1" y="37.5">CS</text>
<text x="279.3" y="38.8">5</text>
<text x="279.3" y="36.3">6</text>
<text x="169.8" y="47.7">10</text>
<text x="171.1" y="42.6">8</text>
<text x="171.1" y="45.2">9</text>
<text x="173.4" y="43.9">RXD</text>
<text x="173.4" y="46.4">GND</text>
<text x="180.2" y="46.4">P14</text>
<text x="180.2" y="43.9">P31</text>
<text x="185.3" y="47.7">11</text>
<text x="185.3" y="45.2">12 CLB</text>
<text x="185.3" y="42.6">13</text>
<text x="173.4" y="49">3V3</text>
<text x="180.2" y="49">P15</text>
<text x="117.9" y="80.7">1</text>
<text x="126.7" y="80.7">2</text>
<text x="37.1" y="92.7">VBUS</text>
<text x="38.2" y="90.1">GND</text>
<text x="38.7" y="95.2">CC2</text>
<text x="45.6" y="91.4">A12</text>
<text x="45.6" y="93.9">A9</text>
<text x="26.4" y="99">7</text>
<text x="29.5" y="98">EH</text>
<text x="37.1" y="100.3">VBUS</text>
<text x="38.7" y="97.8">CC1</text>
<text x="45.6" y="99">A5</text>
<text x="45.6" y="96.5">B5</text>
<text x="45.6" y="101.6">B9</text>
<text x="38.2" y="102.8">GND</text>
<text x="45.6" y="104.1">B12</text>
<text x="228" y="107.9">2</text>
<text x="225.7" y="111.7">1</text>
<text x="225.7" y="109.2">2</text>
<text x="228" y="110.5">1</text>
<text x="251.1" y="130.8">5</text>
<text x="253.4" y="129.5">LED</text>
<text x="262.1" y="129.5">NTC</text>
<text x="267.8" y="130.8">4</text>
<text x="251.1" y="133.3">6</text>
<text x="251.1" y="135.9">7</text>
<text x="253.4" y="132">VIN</text>
<text x="253.4" y="134.6">BST</text>
<text x="253.4" y="137.1">LX</text>
<text x="260.5" y="134.6">VOUT</text>
<text x="260.7" y="137.1">VSYS</text>
<text x="260.9" y="132">VSET</text>
<text x="267.8" y="135.9">2</text>
<text x="267.8" y="133.3">3</text>
<text x="251.1" y="138.4">8</text>
<text x="251.1" y="140.9">9</text>
<text x="253.4" y="139.7">GND</text>
<text x="267.8" y="138.4">1</text>
</g>
<g font-size="2.3" fill="#00f">
<text x="215.6" y="14.4">PWMC</text>
<text x="256.3" y="14.4">PWMC</text>
<text x="27.7" y="19.5">A1117-3.3</text>
<text x="60.7" y="19.5">A1117-5.0</text>
<text x="125.5" y="23.3">20K</text>
<text x="214.4" y="19.5">LED-1</text>
<text x="243.6" y="19.5">CS1</text>
<text x="255" y="19.5">LED-2</text>
<text x="284.2" y="19.5">CS2</text>
<text x="116.6" y="25.9">SW+</text>
<text x="161" y="27.1">USBDT</text>
<text x="161" y="29.7">SW+</text>
<text x="161" y="24.6">BSW</text>
<text x="225.8" y="24.6">TX6410B</text>
<text x="266.4" y="24.6">TX6410B</text>
<text x="103.9" y="32.2">20K</text>
<text x="161" y="32.2">SW-</text>
<text x="215.6" y="33.5">PWMW 2</text>
<text x="256.3" y="33.5">PWMW 2</text>
<text x="107.7" y="38.6">SW-</text>
<text x="161" y="39.8">TX</text>
<text x="161" y="37.3">TM</text>
<text x="214.4" y="38.6">LED-3</text>
<text x="243.6" y="38.6">CS3</text>
<text x="255" y="38.6">LED-4</text>
<text x="284.2" y="38.6">CS4</text>
<text x="25.1" y="42.4">10uF</text>
<text x="45.5" y="42.4">10uF</text>
<text x="58.2" y="42.4">10uF</text>
<text x="78.5" y="42.4">10uF</text>
<text x="116.6" y="43.7">ZX-QC66-8.0ZJ</text>
<text x="139.4" y="47.5">1K</text>
<text x="161" y="42.4">RX</text>
<text x="161" y="44.9">GND</text>
<text x="204.9" y="46.7" transform="rotate(-90 204.9 46.7)">PWMC</text>
<text x="212.6" y="46.7" transform="rotate(-90 212.6 46.7)">PWMW</text>
<text x="225.8" y="43.7">TX6410B</text>
<text x="266.4" y="43.7">TX6410B</text>
<text x="172.5" y="52.5">PB-02</text>
<text x="206.8" y="53.8">20K</text>
<text x="214.4" y="53.8">20K</text>
<text x="229.6" y="48.7">CS1</text>
<text x="244.9" y="48.7">CS2</text>
<text x="260.1" y="48.7">CS3</text>
<text x="275.3" y="48.7">CS4</text>
<text x="229.6" y="56.4">75</text>
<text x="237.2" y="56.4">2K</text>
<text x="244.9" y="56.4">75</text>
<text x="252.5" y="56.4">2K</text>
<text x="260.1" y="56.4">75</text>
<text x="267.7" y="56.4">2K</text>
<text x="275.3" y="56.4">75</text>
<text x="283" y="56.4">2K</text>
<text x="111.5" y="80.5">TM</text>
<text x="140.7" y="80.5">3V3</text>
<text x="116.6" y="84.3">TS-1101-C-W</text>
<text x="133.1" y="84.3">10K</text>
<text x="50.5" y="94.5">CC2</text>
<text x="185.2" y="95.7">33K</text>
<text x="272.8" y="93.2">LED-CH</text>
<text x="50.5" y="97">CC1</text>
<text x="63.2" y="99.5">VBUS</text>
<text x="175" y="99.5">CLB</text>
<text x="280.4" y="100.8">10k</text>
<text x="29" y="107.2">TYPE-C 6P(073)</text>
<text x="215.6" y="107.2">VBAT</text>
<text x="258.8" y="103.3">VS</text>
<text x="266.4" y="103.3">NTC</text>
<text x="53.1" y="108.4">CC2</text>
<text x="59.4" y="112.2">5.1K</text>
<text x="72.1" y="112.2">5.1K</text>
<text x="79.8" y="108.4">CC1</text>
<text x="129.3" y="113.5">10K</text>
<text x="185.2" y="108.4">10K</text>
<text x="262.6" y="112.2">10k</text>
<text x="271.5" y="112.2">51k</text>
<text x="281.7" y="112.2">NCD0805R1</text>
<text x="117.9" y="117.3">USBDT</text>
<text x="161" y="116">BSW</text>
<text x="168.7" y="119.9">1K</text>
<text x="183.9" y="118.6">SS8050</text>
<text x="227.1" y="114.8">B2B-XH-A(LF)(SN)</text>
<text x="178.8" y="124.9">20K</text>
<text x="129.3" y="126.2">10K</text>
<text x="243.6" y="128.7">LED-CH</text>
<text x="271.5" y="128.7">NTC</text>
<text x="271.5" y="131.3">VS</text>
<text x="219.5" y="135.1">0.5</text>
<text x="243.6" y="133.8">BST</text>
<text x="286.8" y="133.8">VBAT</text>
<text x="225.8" y="138.9">15uH</text>
<text x="244.9" y="144">0.1uF</text>
<text x="252.5" y="144">IP2325</text>
<text x="213.1" y="146.5">5.1K</text>
<text x="220.7" y="146.5">10uF</text>
<text x="229.6" y="146.5">10uF</text>
<text x="236" y="146.5">100nF</text>
<text x="241.7" y="148.8">BST</text>
<text x="266.4" y="145.3">22uF</text>
<text x="274.1" y="145.3">22uF</text>
<text x="285.5" y="145.3">100nF</text>
</g>
<g font-size="1.5" fill="#000080">
<text x="225.8" y="7">U1</text>
<text x="266.4" y="7">U2</text>
<text x="23.9" y="19.7">U3</text>
<text x="56.9" y="19.7">U4</text>
<text x="126.7" y="24.8">SW2</text>
<text x="225.8" y="26">U5</text>
<text x="266.4" y="26">U6</text>
<text x="126.7" y="34.9">SW3</text>
<text x="29" y="87">USB1</text>
<text x="281.7" y="109.9">LED1</text>
<text x="225.8" y="135.3">L1</text>
<text x="267.7" y="141.6">C9</text>
<text x="275.3" y="142.9">C10</text>
</g>
</svg>
